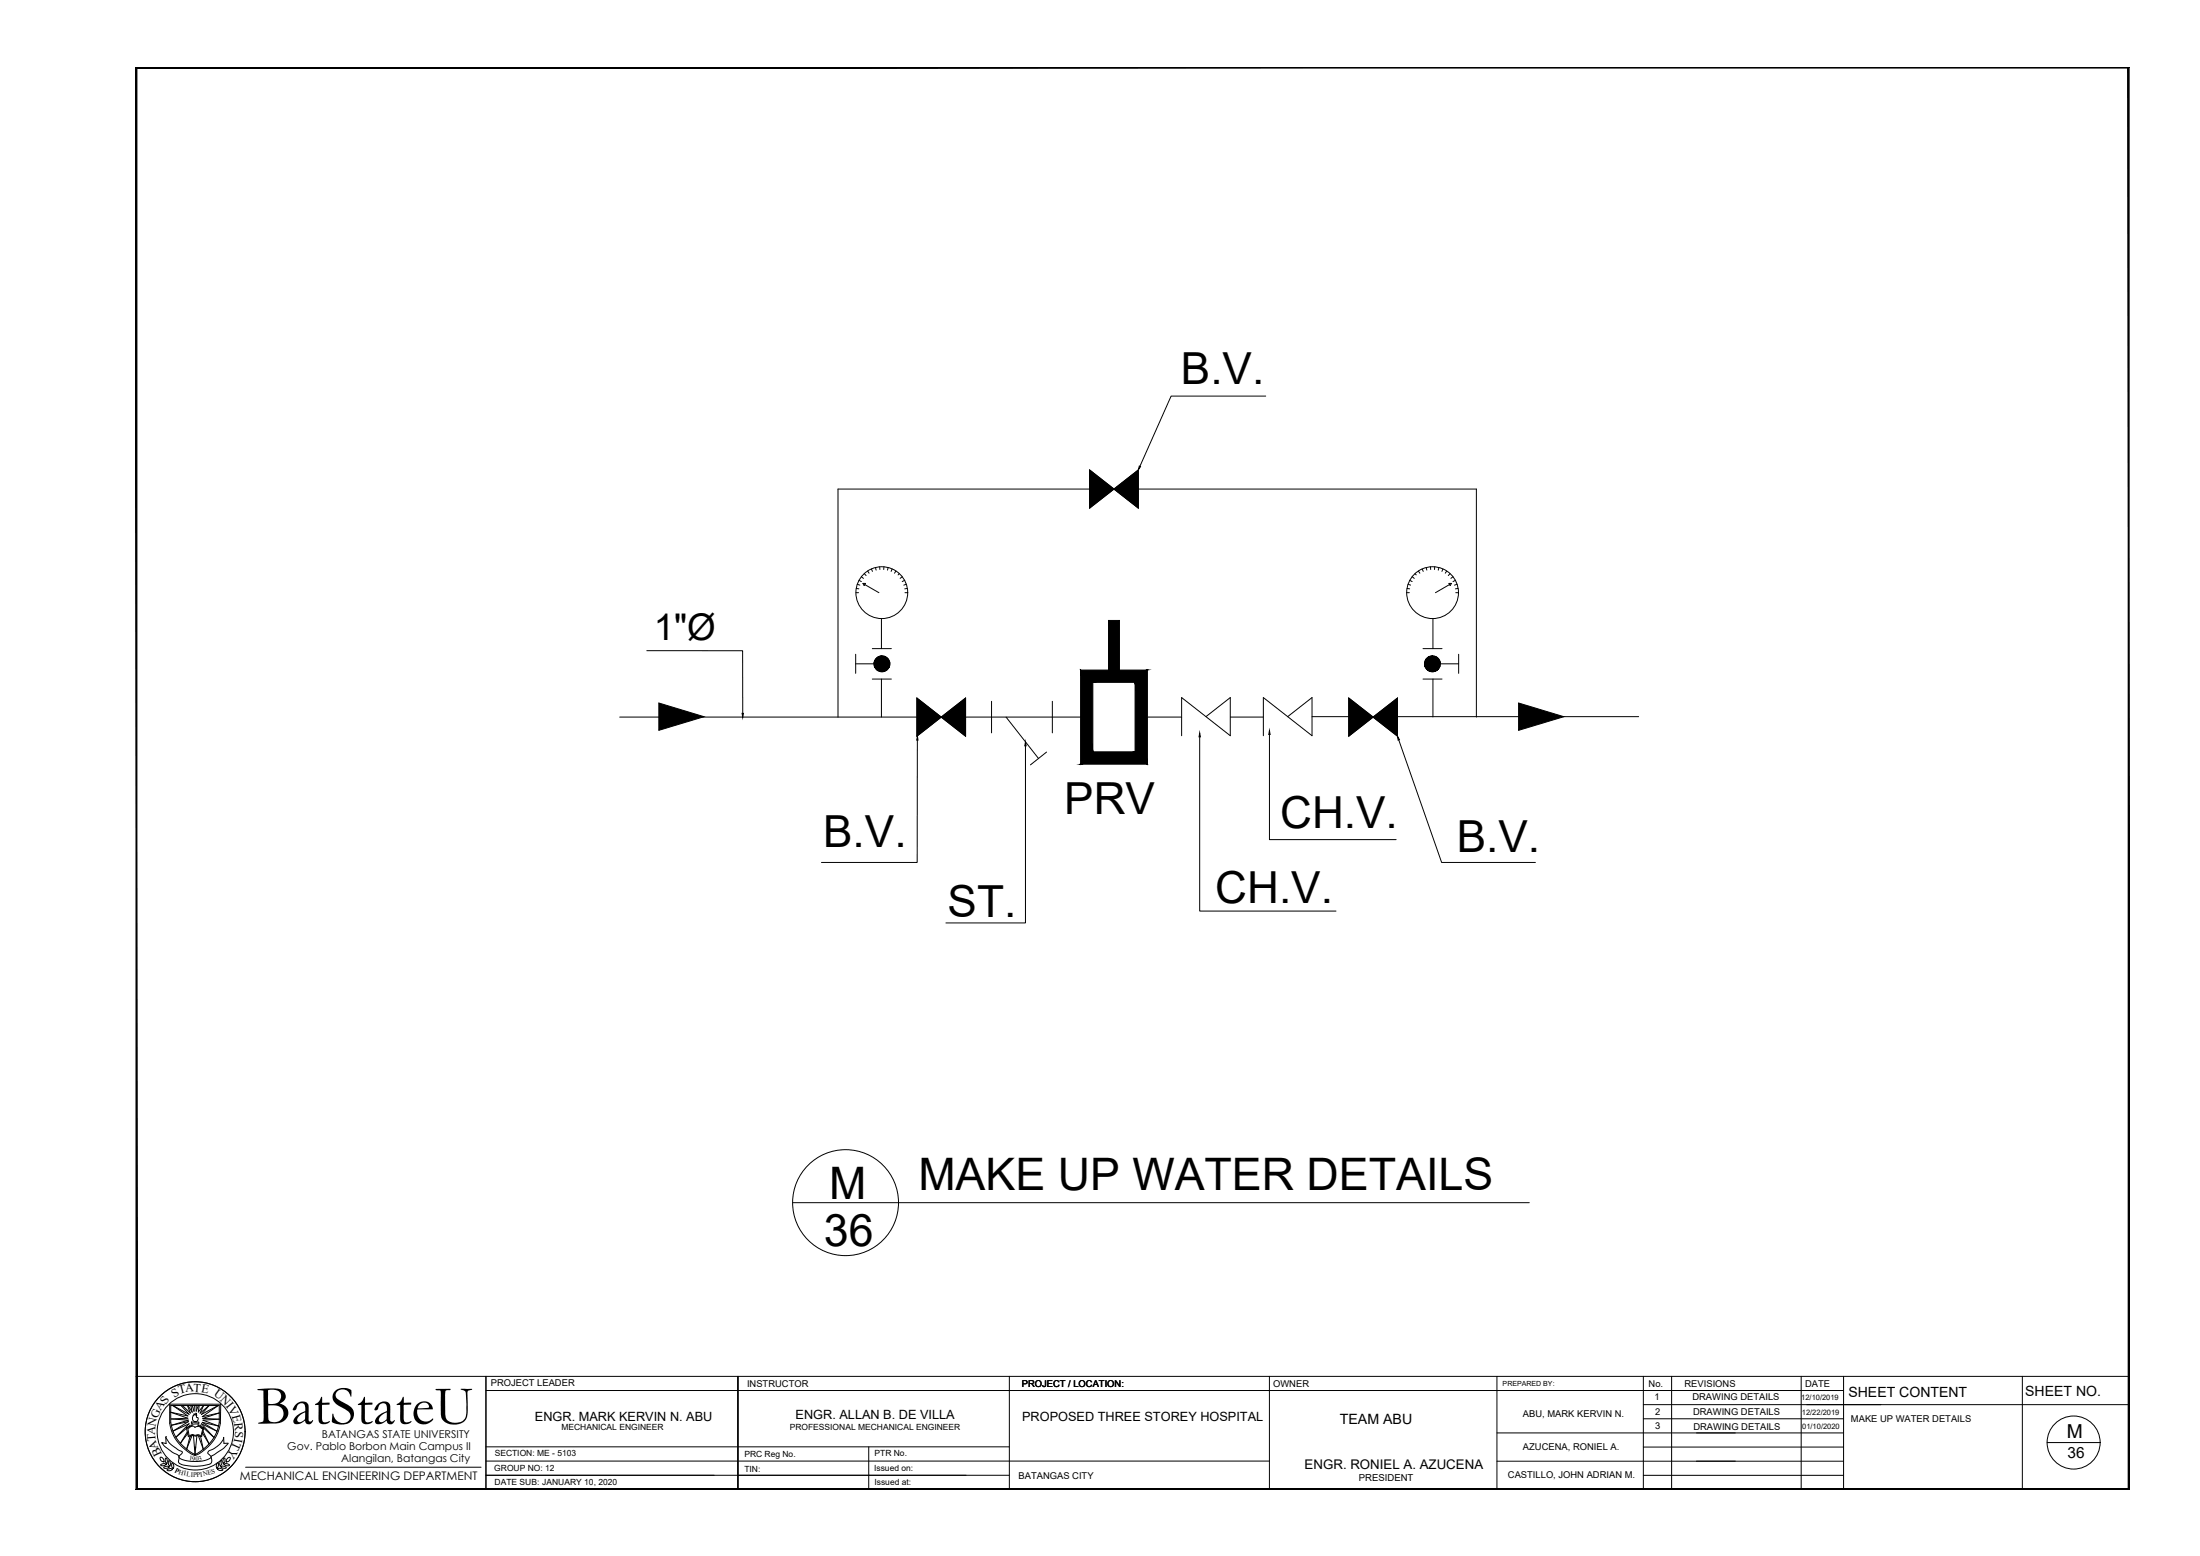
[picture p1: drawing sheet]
<svg xmlns="http://www.w3.org/2000/svg" width="420mm" height="297mm" viewBox="0 0 420 297" stroke-linecap="round" stroke-linejoin="round" font-family="sans-serif">
<!-- layer: 0 -->
<g fill="none" stroke="#000" stroke-width=".19">
<path d="M241.7 75.6h-18l-6 13.4M208.1 89.7v7.3l9.3-7.3v7.3zM163.5 113.1h.5M163.5 112.3l.5 .1M163.7 111.5l.5 .2M164.1 110.8l.4 .2M164.5 110.1l.4 .3M164.8 111.4h.5l-.3 .4zM165.1 109.5l.3 .4M165.2 111.6l2.7 1.5M165.7 109l.3 .4M166.4 108.6l.2 .5"/>
<path d="M167.2 108.3l.1 .5M168 108.2v.5M168.3 118.1v5.7M168.8 108.2v.5M169.6 108.3l-.1 .5M170.4 108.6l-.2 .5M171.1 109l-.3 .4M171.8 109.5l-.3 .2M172.3 110.1l-.4 .3M172.8 110.8l-.5 .2M172.8 113.1h.6M173.1 111.5l-.5 .2"/>
<path d="M173.3 112.3l-.5 .1M268.6 113.1h.6M268.7 112.3l.5 .1M268.9 111.5l.5 .2M269.2 110.8l.5 .2M269.7 110.1l.4 .3M270.2 109.5l.3 .2M270.9 109l.3 .4M271.6 108.6l.2 .5M272.4 108.3l.1 .5M273.2 108.2v.5M273.7 118.1v5.7"/>
<path d="M274 108.2v.5M274.8 108.3l-.1 .5M275.6 108.6l-.2 .5M276.3 109l-.3 .4M276.7 111.4h.5l-.2 .4zM276.8 111.6l-2.6 1.5M276.9 109.5l-.3 .4M277.5 110.1l-.4 .3M278 110.8l-.5 .2M278 113.1h.5M278.3 111.5l-.5 .2M278.5 112.3l-.5 .1"/>
<path d="M118.3 136.9h89.2M123.5 124.2h18.3v12M160 136.9v-43.5h122v43.5M163.4 126.7h5M163.4 124.9v3.6M166.6 123.8h3.6M166.6 129.6h3.6M168.3 129.6v7.3M175.1 133.3l9.3 7.2v-7.2l-9.3 7.2zM189.4 133.9v6M192.1 136.9l6.2 7.9M201 133.9v6"/>
<path d="M218 136.9h7.7M230.3 136.8l4.7-3.6v7.2l-9.3-7.2v7.2M235 136.9h6.3M245.9 136.8l4.7-3.6v7.2l-9.3-7.2v7.2M250.6 136.8h62.3M257.6 133.3v7.2l9.3-7.2v7.2zM271.8 123.8h3.6M271.8 129.6h3.6M273.6 126.7h5M273.7 129.6v7.3M278.6 124.9v3.6M175.2 141.3v23.3h-18.3"/>
<path d="M195.8 142.4v33.8h-15.2M199.9 143.6l-3.1 2.4M229.1 140.7v33.2h26.1M242.4 140.2v20.1h24.2M267.1 141.3l8.2 23.3h17.9M151.4 229.6h140.7"/>
<circle cx="168.4" cy="113.1" r="4.9"/>
<circle cx="273.6" cy="113.1" r="4.9"/>
<circle cx="161.5" cy="229.6" r="10.1"/>
</g>
<g fill="#000" stroke="#000" stroke-width=".19">
<path d="M208.1 89.7l4.6 3.7-4.6 3.6zM212.7 93.4l4.7-3.7v7.3zM217.6 89l.2 .1-.4 .6zM125.8 134.2l8.7 2.6-8.7 2.6zM141.7 136.2h.3l-.2 .7zM168.4 126.7h1.5v.3zM273.6 126.7h1.5v.3zM290 134.2l8.7 2.6-8.7 2.6zM175.2 140.5l.1 .8h-.2zM175.1 133.3l4.7 3.6-4.7 3.6zM179.8 136.9l4.6-3.6v7.2zM195.8 141.6l.2 .8h-.3z"/>
<path d="M229.1 139.9l.1 .8h-.2zM242.4 139.5l.2 .7h-.3zM257.6 133.3l4.6 3.6-4.6 3.6zM262.2 136.9l4.7-3.6v7.2zM266.9 140.5l.4 .7-.3 .1z"/>
<path d="M166.9 127l.1 .2 1.4-.5zM167 127.2l1.4-.5-1.3 .7zM167.1 127.4l.1 .2 1.2-.9z"/>
<path d="M167 126.3l-.1 .2 1.5 .2zM166.9 126.5l1.5 .2h-1.5zM166.9 126.7v.3l1.5-.3z"/>
<path d="M167.2 127.6l.2 .2 1-1.1zM167.4 127.8l1-1.1-.9 1.2zM168.4 126.7l-.9 1.2 .2 .2z"/>
<path d="M167.4 125.7l-.2 .1 1.2 .9zM167.2 125.8l1.2 .9-1.3-.7zM167.1 126l-.1 .3 1.4 .4z"/>
<path d="M168.4 126.7l-.7 1.4 .3 .1zM168.4 126.7l-.2 1.5h-.2zM168.4 126.7l-.2 1.5h.2z"/>
<path d="M167.7 125.4l.7 1.3-.4-1.4zM167.5 125.5l.2-.1 .7 1.3zM167.4 125.7l1 1-.9-1.2z"/>
<path d="M168.4 126.7v1.5h.3zM168.4 126.7l.5 1.5h-.2zM168.4 126.7l.5 1.5 .2-.1z"/>
<path d="M168.4 125.2v1.5l.3-1.5zM168.2 125.2h.2v1.5zM168 125.3l.4 1.4-.2-1.5z"/>
<path d="M168.4 126.7l.7 1.4 .2-.2zM168.4 126.7l1.1 1.1-.2 .1zM168.4 126.7l1.1 1.1 .2-.2z"/>
<path d="M169.1 125.4l-.7 1.3 .9-1.2zM168.9 125.3l.2 .1-.7 1.3zM168.7 125.2l-.3 1.5 .5-1.4z"/>
<path d="M168.4 126.7l1.3 .9 .1-.2zM168.4 126.7l1.5 .5-.1 .2zM168.4 126.7l1.5 .5v-.2z"/>
<path d="M168.4 126.7l1.4-.7-.1-.2zM168.4 126.7l1.1-1 .2 .1zM169.3 125.5l-.9 1.2 1.1-1z"/>
<path d="M168.4 126.7h1.5v-.2zM168.4 126.7l1.5-.4v.2zM168.4 126.7l1.5-.4-.1-.3z"/>
<path d="M211.7 118.4v10.7h2.1zM211.7 118.4h2.1v10.7z"/>
<path d="M216.8 130.3l2.3 15.6v-18zM216.8 130.3l2.3 15.6-2.3-2.4zM206.4 145.9h12.7l-2.3-2.4zM208.7 143.5h8.1l-10.4 2.4zM206.4 127.9v18l2.3-2.4zM206.4 127.9l2.3 2.4v13.2zM206.4 127.9l2.3 2.4 10.4-2.4zM208.7 130.3l10.4-2.4-2.3 2.4z"/>
<path d="M272.1 127v.2l1.5-.5zM272.1 127.2l1.5-.5-1.4 .7zM272.2 127.4l.1 .2 1.3-.9z"/>
<path d="M272.1 126.3v.2l1.5 .2zM272.1 126.5l1.5 .2h-1.5zM272.1 126.7v.3l1.5-.3z"/>
<path d="M272.3 127.6l.2 .2 1.1-1.1zM272.5 127.8l1.1-1.1-.9 1.2zM273.6 126.7l-.9 1.2 .2 .2z"/>
<path d="M272.5 125.7l-.2 .1 1.3 .9zM272.3 125.8l1.3 .9-1.4-.7zM272.2 126l-.1 .3 1.5 .4z"/>
<path d="M273.6 126.7l-.7 1.4 .2 .1zM273.6 126.7l-.3 1.5h-.2zM273.6 126.7l-.3 1.5h.3z"/>
<path d="M272.9 125.4l.7 1.3-.5-1.4zM272.7 125.5l.2-.1 .7 1.3zM272.5 125.7l1.1 1-.9-1.2z"/>
<path d="M273.6 126.7v1.5h.2zM273.6 126.7l.4 1.5h-.2zM273.6 126.7l.4 1.5 .2-.1z"/>
<path d="M273.6 125.2v1.5l.2-1.5zM273.3 125.2h.3v1.5zM273.1 125.3l.5 1.4-.3-1.5z"/>
<path d="M273.6 126.7l.6 1.4 .2-.2zM273.6 126.7l1 1.1-.2 .1zM273.6 126.7l1 1.1 .2-.2z"/>
<path d="M274.2 125.4l-.6 1.3 .8-1.2zM274 125.3l.2 .1-.6 1.3zM273.8 125.2l-.2 1.5 .4-1.4z"/>
<path d="M273.6 126.7l1.2 .9 .1-.2zM273.6 126.7l1.4 .5-.1 .2zM273.6 126.7l1.4 .5 .1-.2z"/>
<path d="M273.6 126.7l1.3-.7-.1-.2zM273.6 126.7l1-1 .2 .1zM274.4 125.5l-.8 1.2 1-1z"/>
<path d="M273.6 126.7h1.5v-.2zM273.6 126.7l1.4-.4 .1 .2zM273.6 126.7l1.4-.4-.1-.3z"/>
</g>
<!-- layer: template -->
<path d="M26 284.3h380.6l-.2-.1zM26 284.3l.2-.1h380.2zM26 12.8v271.5l.2-.1zM26 12.8l.2 .2v271.2zM26 12.8l.2 .2 380.4-.2zM26.2 13l380.4-.2-.2 .2zM406.6 12.8l-.2 .2 .2 271.3zM406.4 13l.2 271.3-.2-.1z" fill="#000" stroke="#000" stroke-width=".19"/>
<g fill="none" stroke="#000" stroke-width=".19">
<path d="M26 262.7h380.6M31.2 279l.1 .1a.61 .61 0 0 0-.7-.8v.1a.7 .7 0 0 0 .7 .7M31.7 274.4v1.2l-.8-.2M31.7 279.5a.58 .58 0 0 1-1 .1l.1-.1a.7 .7 0 0 1 .9 .1M31.7 274.3v.1l.3 .5a6.5 6.5 0 0 0 2.4 2.1 .37 .37 0 0 1 .4 .2 .37 .37 0 0 1-.3 .5l-.2 .1a.41 .41 0 0 0-.1 .5 .41 .41 0 0 0 .5 .3 6.6 6.6 0 0 0 5.6-.4v-.2l-.3-.3a.48 .48 0 0 1-.3-.6 .48 .48 0 0 1 .6-.3 3.7 3.7 0 0 0 2.4-2.4l.1 1.1h.8a7.7 7.7 0 0 1-2.8 2.3l-.4 .2-.1 .2a.85 .85 0 0 1-.5 1.4 8.7 8.7 0 0 1-5.5-.2l-.2-.4 .1-.5a.78 .78 0 0 0-.8-1l-1.8-1.3-.7-.8h.2M31.8 274.3h-.1M31.9 279.4h-.1a.84 .84 0 0 1-.2-1 .49 .49 0 0 1 .4 .7l-.2 .3M32.4 268.1h9.8l-.1 3.6a8 8 0 0 1-4.9 6.1 8.1 8.1 0 0 1-4.8-6.1zM32.5 279.9h-.1a.82 .82 0 0 1-.2-1 .62 .62 0 0 1 .2 1M35.8 273.4l-1.3 2.1 1.3-1.8M35.8 268.3l.6 1.5-1.5-1.5-.2 .2 1.4 1.5-3.1-1.7 2.9 2-3.4-.7 3.4 1.1-3.2 .2 3.3 .2-3.3 1 3.3-.7-3 1.8 3.1-1.4-2.5 2.6 2.7-2.3M35.9 272.7l.3-.2a.72 .72 0 0 1 1.1 0 .85 .85 0 0 1 1.3 .2h.1l-.3 1.4-.4-.2-.8 .1-.4-.2-.5 .3h-.2z"/>
<path d="M35.9 268.3l.8 1.3-.2-1.2 .2-.1 .4 1.1v-1.1M36.6 271.4v.1a.32 .32 0 0 0 .1 .4 .32 .32 0 0 0 .4 0l.6-.1a.19 .19 0 0 0 .3-.1 .19 .19 0 0 0-.1-.2h-1.3M36.7 272.1v.1l-1.1 .3 .4 1.7a.37 .37 0 0 0 .6-.1l.7 .1a.75 .75 0 0 1 1 0h.2l.4-1.6-.4-.1-.4-.3-.3-.1M36.7 271.8v.4M36.7 274l-1.1 2.6 .7-2.3M37.1 277.7a8.1 8.1 0 0 0 4.8-6.1v-3.3h-9.3v3.3a8 8 0 0 0 4.8 6.1M37.1 269.9l.3 .2v-.3l.2 .4a.31 .31 0 0 0-.1 .3 .31 .31 0 0 0 .3 .2l-.2 .6-.4 .1a.77 .77 0 0 1-.2-1.3zM37.1 276.2h.3M37.1 276.3h.3M37.2 276.6h.1M37.4 276.5h-.2M37.5 268.3v1.1l.4-1.1"/>
<path d="M37.6 274.1l-.4 3.5-.2-3.5M37.8 271.8v.4M37.9 274.1l.9 2.6-.5-2.5M38 268.3l-.1 1.3 1-1.3-.7 1.5 1.7-1.5-1.4 1.7 3.2-1.7-3.1 2.1 3.3-.7-3.2 1.1 3.2 .1-3.1 .2 2.9 1.1-3.1-.7 2.8 1.7-2.9-1.4 2.4 2.6-2.7-2.4M38.8 273.3l1.1 2.3-1.2-2M41.5 279.3l.1-.1a.47 .47 0 0 1 .1 .7l-.3 .4-.1-.5zM42 279.8h.1a.7 .7 0 0 0 .1-1l-.2 .6 .1 .4M42.2 280l.5 .3a.34 .34 0 0 0 .5-.2h-.1a.7 .7 0 0 0-.9-.1M42.6 279.4l.1-.1a.7 .7 0 0 0 .1-1l-.2 .6 .1 .5M42.8 279.5l.5 .3a.34 .34 0 0 0 .5-.1v-.1a.74 .74 0 0 0-1 0M43.3 279l-.1 .1a.62 .62 0 0 1 .8-.8v.1a.75 .75 0 0 1-.8 .7M92.8 278.9h149.6"/>
<path d="M92.8 262.7v21.6M92.8 265.4h259.3M92.8 276.2h100M140.9 262.7v21.6M165.9 276.2v8.1M192.8 262.7v21.6M242.4 262.7v21.6M285.9 278.9h66.2M285.9 273.5h66.2M285.9 262.7v21.6M313.8 270.8h38.3M313.8 268.1h92.8"/>
<path d="M313.8 262.7v21.6M313.8 276.2h38.3M319.2 262.7v21.6M344 262.7v21.6M352.1 262.7v21.6M386.2 262.7v21.6M391 275.4h10.1M32.3 280l-.5 .3a.31 .31 0 0 1-.3 .1 .31 .31 0 0 1-.2-.3v-.1a.72 .72 0 0 1 1 .1M32.9 280.5a.57 .57 0 0 1-.5 .3 .57 .57 0 0 1-.5-.3h.1a.69 .69 0 0 1 .9 0M33.1 280.3h-.1a.7 .7 0 0 1 0-1l.2 .5-.1 .5M41.5 280.4a.57 .57 0 0 0 .5 .4 .57 .57 0 0 0 .5-.3 .74 .74 0 0 0-1 0M46.9 280.1h45"/>
<path d="M92.8 281.6h100M313.8 281.6h38.3"/>
<circle cx="37.3" cy="273.3" r="9.5"/>
<circle cx="37.3" cy="273.3" r="7.3"/>
<circle cx="396" cy="275.4" r="5.1"/>
</g>
<text font-size="10.6" x="49" y="271.8">BatStateU</text>
<g font-size="8.6">
<text x="175.4" y="227.2">MAKE UP WATER DETAILS</text>
<text x="158.4" y="229">M</text>
<text x="157.3" y="237.8">36</text>
</g>
<g font-size="8.4">
<text x="225.5" y="73.3">B.V.</text>
<text x="203.3" y="155.4">PRV</text>
<text x="157.2" y="161.6">B.V.</text>
<text x="244.5" y="158">CH.V.</text>
<text x="278.2" y="162.7">B.V.</text>
<text x="232.1" y="172.4">CH.V.</text>
<text x="181" y="175.1">ST.</text>
</g>
<text font-size="7" x="124.9" y="122.2">1&quot;Ø</text>
<text font-size="3.7" x="394.7" y="274.6">M</text>
<text font-size="2.9" x="394.9" y="278.3">36</text>
<g font-size="2.7">
<text x="353" y="266.7">SHEET CONTENT</text>
<text x="386.8" y="266.4">SHEET NO.</text>
<text x="255.9" y="271.9">TEAM ABU</text>
</g>
<text font-size="2.5" x="249.2" y="280.5">ENGR. RONIEL A. AZUCENA</text>
<g font-size="2.4">
<text x="102.2" y="271.2">ENGR. MARK KERVIN N. ABU</text>
<text x="151.9" y="270.9">ENGR. ALLAN B. DE VILLA</text>
<text x="195.2" y="271.3">PROPOSED THREE STOREY HOSPITAL</text>
</g>
<g font-size="2.3">
<text x="30.6" y="269.4" transform="rotate(-56 30.6 269.4)">A</text>
<text x="31.7" y="268.1" transform="rotate(-57 31.7 268.1)">S</text>
<text x="33.3" y="266.8" transform="rotate(-33 33.3 266.8)">S</text>
<text x="34.3" y="266.2" transform="rotate(-15 34.3 266.2)">T</text>
<text x="35.4" y="265.8" transform="rotate(-6 35.4 265.8)">A</text>
<text x="36.9" y="265.7" transform="rotate(3 36.9 265.7)">T</text>
<text x="38.4" y="265.8" transform="rotate(11 38.4 265.8)">E</text>
<text x="40.7" y="266.4" transform="rotate(36 40.7 266.4)">U</text>
<text x="41.9" y="267.3" transform="rotate(46 41.9 267.3)">N</text>
<text x="43.1" y="268.4" transform="rotate(52 43.1 268.4)">I</text>
<text x="43.5" y="268.9" transform="rotate(62 43.5 268.9)">V</text>
<text x="29.6" y="274" transform="rotate(-85 29.6 274)">A</text>
<text x="29.7" y="272.3" transform="rotate(-78 29.7 272.3)">N</text>
<text x="29.8" y="275.1" transform="rotate(-94 29.8 275.1)">T</text>
<text x="30.1" y="270.9" transform="rotate(-66 30.1 270.9)">G</text>
<text x="44.3" y="270.3" transform="rotate(75 44.3 270.3)">E</text>
<text x="44.7" y="275.2" transform="rotate(114 44.7 275.2)">T</text>
<text x="44.7" y="271.7" transform="rotate(84 44.7 271.7)">R</text>
<text x="44.8" y="274.5" transform="rotate(100 44.8 274.5)">I</text>
<text x="44.9" y="273.2" transform="rotate(94 44.9 273.2)">S</text>
<text x="30.3" y="276.5" transform="rotate(-110 30.3 276.5)">A</text>
<text x="31" y="277.7" transform="rotate(-115 31 277.7)">B</text>
<text x="44.1" y="276.5" transform="rotate(122 44.1 276.5)">Y</text>
<text x="45.8" y="282.6">MECHANICAL ENGINEERING DEPARTMENT</text>
</g>
<g font-size="2.1">
<text x="61.5" y="274.5">BATANGAS STATE UNIVERSITY</text>
<text x="54.9" y="276.8">Gov. Pablo Borbon Main Campus II</text>
<text x="65.2" y="279.1">Alangilan, Batangas City</text>
</g>
<g font-size="1.8">
<text x="93.7" y="264.6">PROJECT LEADER</text>
<text x="142.7" y="264.7">INSTRUCTOR</text>
<text x="195.1" y="264.7">PROJECT / LOCATION:</text>
<text x="243.2" y="264.7">OWNER</text>
<text x="314.9" y="264.7">No.</text>
<text x="316" y="267.3">1</text>
<text x="321.7" y="264.7">REVISIONS</text>
<text x="323.2" y="267.4">DRAWING DETAILS</text>
<text x="344.7" y="264.7">DATE</text>
<text x="290.9" y="270.5">ABU, MARK KERVIN N.</text>
<text x="316.1" y="270.1">2</text>
<text x="316.1" y="272.9">3</text>
<text x="323.3" y="270.1">DRAWING DETAILS</text>
<text x="323.4" y="272.9">DRAWING DETAILS</text>
<text x="353.5" y="271.4">MAKE UP WATER DETAILS</text>
<text x="290.9" y="276.8">AZUCENA, RONIEL A.</text>
<text x="194.5" y="282.4">BATANGAS CITY</text>
<text x="259.5" y="282.8">PRESIDENT</text>
<text x="288" y="282.1">CASTILLO, JOHN ADRIAN M.</text>
</g>
<g font-size="1.6">
<text x="107.2" y="273">MECHANICAL ENGINEER</text>
<text x="150.8" y="273">PROFESSIONAL MECHANICAL ENGINEER</text>
<text x="94.4" y="280.8">GROUP NO: 12</text>
<text x="94.5" y="278">SECTION: ME - 5103</text>
<text x="142.2" y="278.1">PRC Reg No.</text>
<text x="142.2" y="280.9">TIN:</text>
<text x="166.9" y="280.8">Issued on:</text>
<text x="167" y="278">PTR No.</text>
<text x="94.5" y="283.6">DATE SUB: JANUARY 10, 2020</text>
<text x="167" y="283.6">Issued at:</text>
</g>
<g font-size="1.4">
<text x="344" y="267.3">12/10/2019</text>
<text x="344.1" y="270.1">12/22/2019</text>
<text x="344.2" y="272.9">01/10/2020</text>
</g>
<g font-size="1.3">
<text x="287" y="264.6">PREPARED BY:</text>
<text x="33.3" y="280.9" transform="rotate(28 33.3 280.9)">P</text>
<text x="34" y="281.3" transform="rotate(18 34 281.3)">H</text>
<text x="35" y="281.6" transform="rotate(10 35 281.6)">I</text>
<text x="35.6" y="281.7" transform="rotate(9 35.6 281.7)">L</text>
<text x="36.1" y="278.7" transform="rotate(9 36.1 278.7)">1</text>
<text x="36.4" y="281.9" transform="rotate(1 36.4 281.9)">I</text>
<text x="36.7" y="278.8">90</text>
<text x="36.9" y="281.9">P</text>
<text x="37.6" y="281.9" transform="rotate(-8 37.6 281.9)">PI</text>
<text x="38" y="278.8" transform="rotate(-15 38 278.8)">3</text>
<text x="38.8" y="281.8" transform="rotate(-13 38.8 281.8)">N</text>
<text x="39.8" y="281.6" transform="rotate(-14 39.8 281.6)">ES</text>
</g>
</svg>
